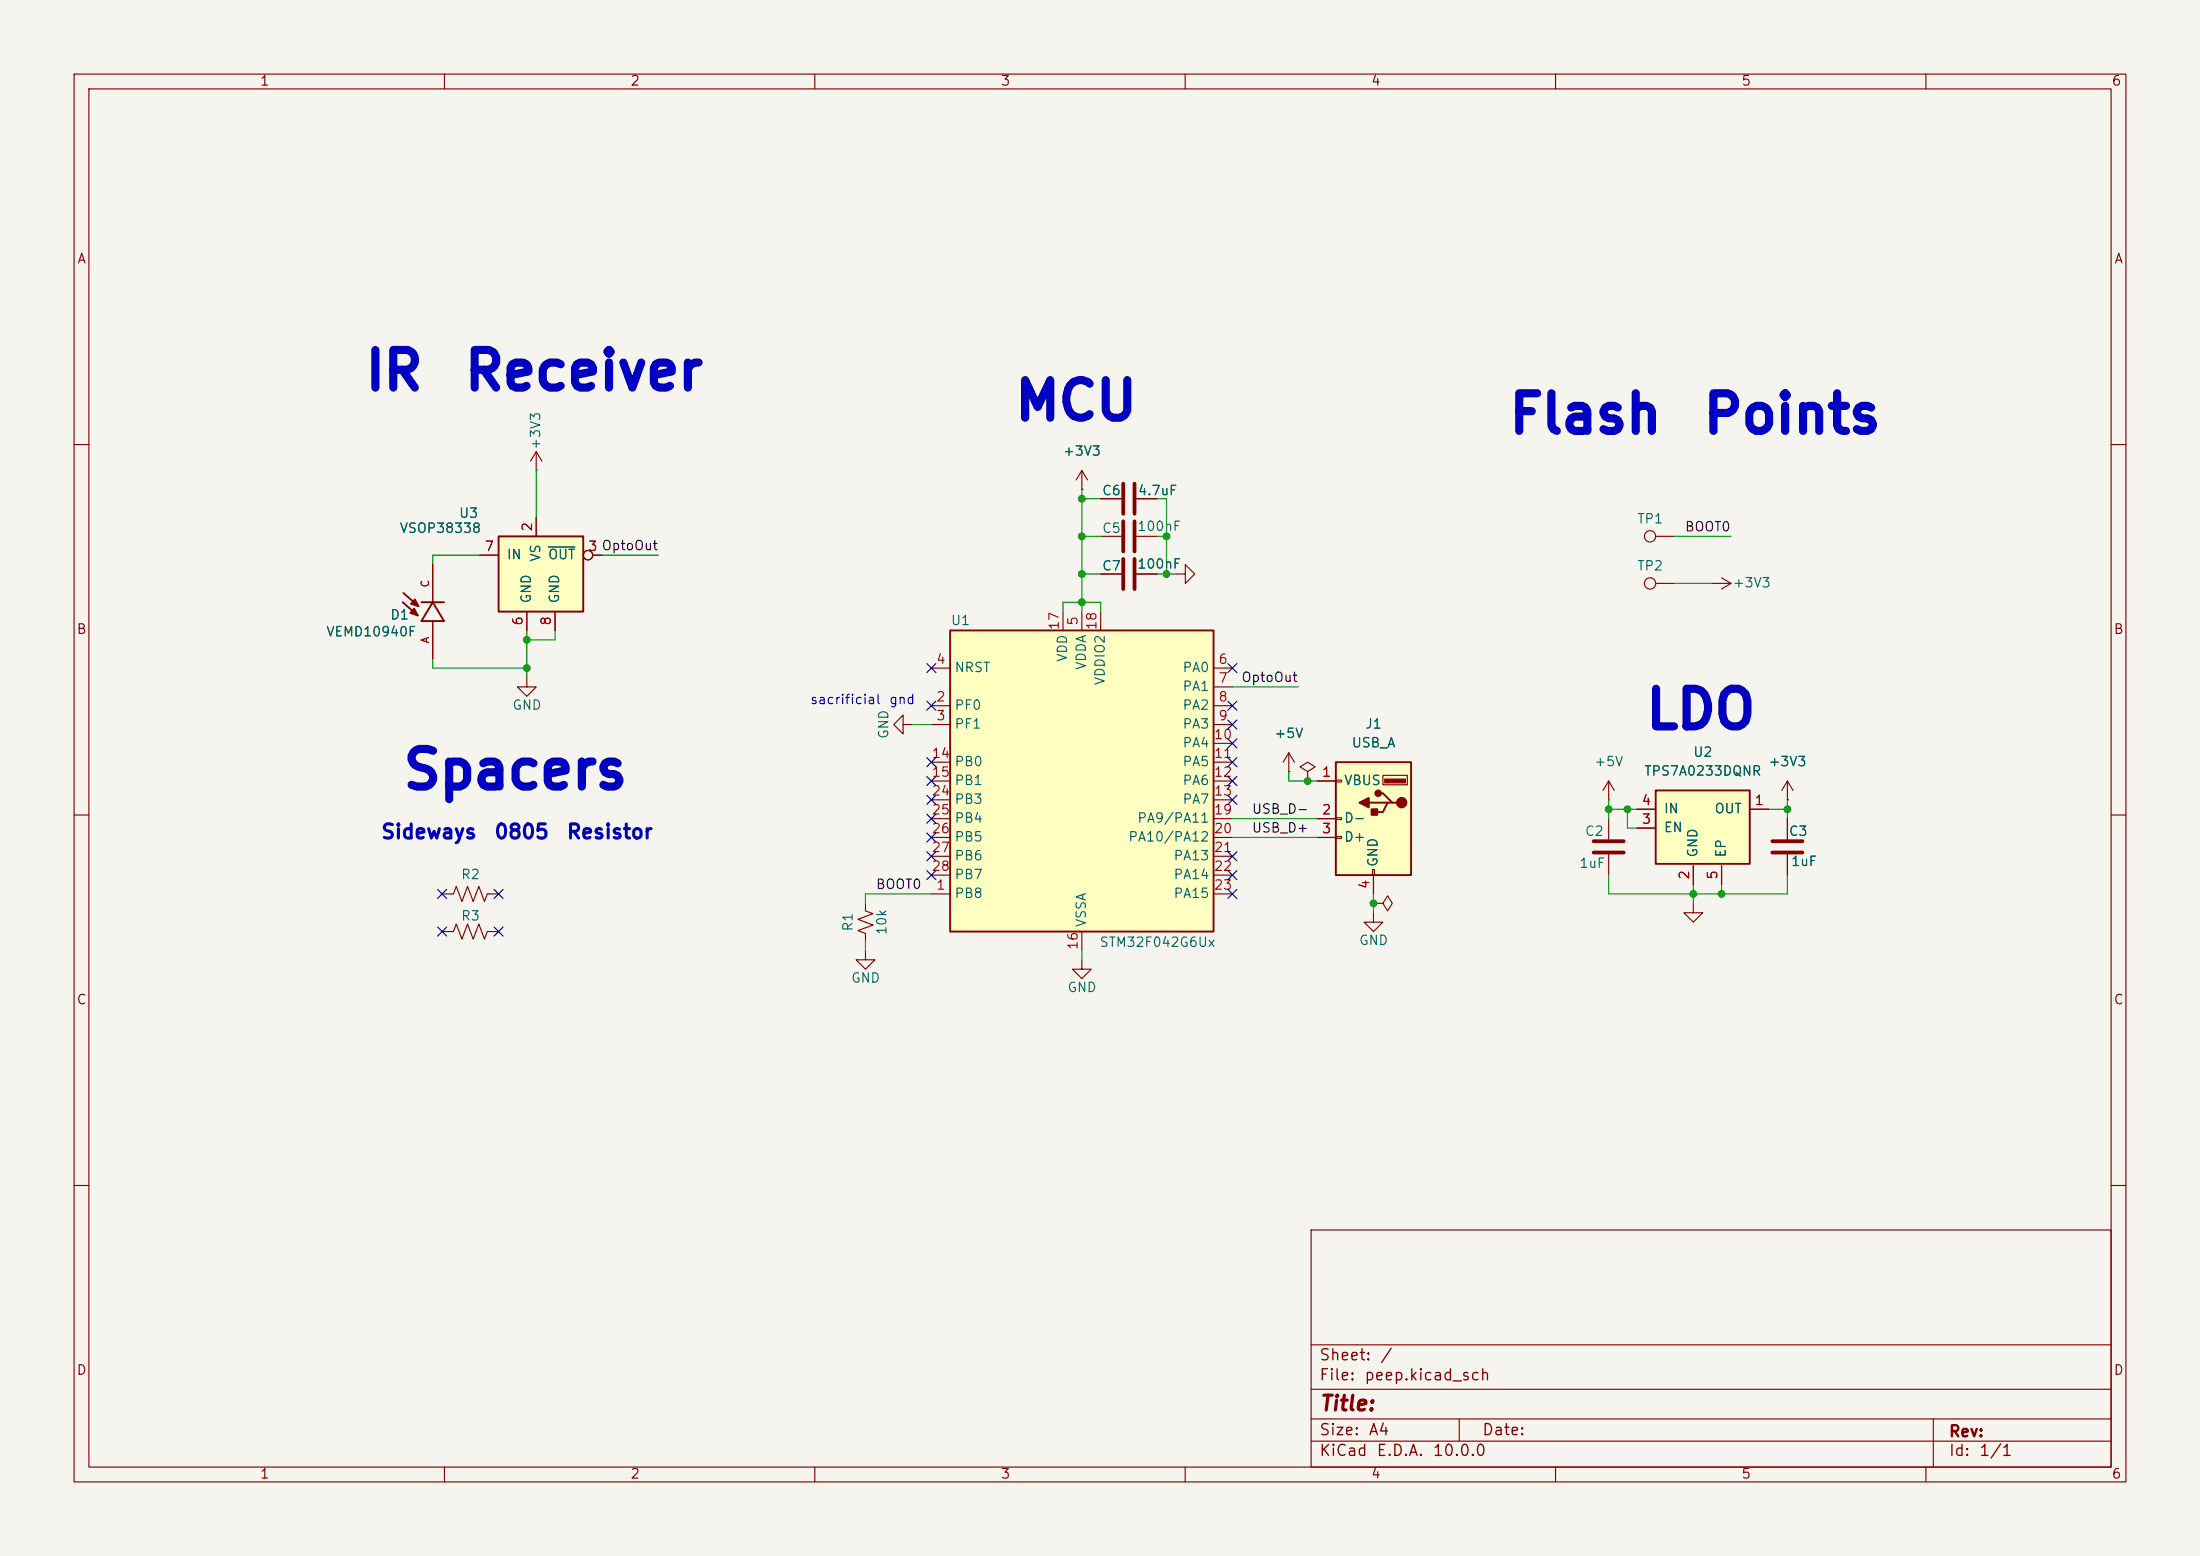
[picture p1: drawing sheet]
<svg xmlns="http://www.w3.org/2000/svg" width="297mm" height="210mm" viewBox="0 0 297 210" stroke-linecap="round" stroke-linejoin="round" font-family="sans-serif">
<path d="M0 0h297v210h-297z" fill="#f5f4ef" stroke="#f5f4ef" stroke-width=".14"/>
<g fill="none" stroke="#840000" stroke-width=".15">
<path d="M10 10h277v190h-277zM12 12h273v186h-273zM60 10v2M110 10v2M160 10v2M210 10v2M260 10v2M10 60h2M58.4 76.2v5.1M146 66h.1M146 63.5l-.7 1.3M146 63.5l.8 1.3"/>
<path d="M146 63.5v2.5M158.7 77.5h1.3v-1.3l1.3 1.3-1.3 1.2v-1.2M285 60h2M58.4 83.8v5.1M10 110h2M174 104.1h.1M174 101.6l-.8 1.3M174 101.6l.8 1.3M174 101.6v2.5M176.5 104.1l1-.6-1-.6-1 .6 1 .6v1.3M176.5 105.4h.1M217.2 108h.1"/>
<path d="M217.2 105.4l-.8 1.3M217.2 105.4l.7 1.3M217.2 105.4v2.6M285 110h2M185.4 123.2v1.3h1.3l-1.3 1.2-1.3-1.2h1.3M185.4 121.9h1.3l.6-1 .7 1-.7 1-.6-1M185.4 121.9h.1M10 160h2M177 166h108v32h-108zM285 160h2M60 198v2M110 198v2"/>
<path d="M160 198v2M177 194.5h108M177 191.5h108M177 187.5h108M177 181.5h108M197 191.5v3M210 198v2M260 198v2M261 191.5v6.5"/>
</g>
<path d="M54.4 81.3l2 1.8M54.5 80l2 1.8M55.4 82.7l1 .4M55.4 82.7l.5-.5 .5 .9M55.5 81.5l1 .3M55.5 81.5l.5-.6 .5 .9M55.8 82.3l.2 .3M55.9 81.1l.2 .2M56.2 82.6v.2l-.8-.1M56.3 81.4v.1h-.8M56.9 81.3h3M58.4 81.3l1.5 2.5h-3z" fill="none" stroke="#840000" stroke-width=".25"/>
<path d="M180.3 102.9h10.2v15.2h-10.2z" fill="#ffffc2"/>
<path d="M180.3 102.9h10.2v15.2h-10.2zM184.8 108.3h2.5M186.1 107.1h.6l1.3 1.2h.6M188 108.3h-.7l-.6 1.3h-1.3" fill="none" stroke="#840000" stroke-width=".25"/>
<g fill="#840000" stroke="#840000" stroke-width=".25">
<path d="M185.2 109.2h.7v.8h-.7z"/>
<path d="M183.5 108.3l1.3-.6v1.3z"/>
<circle cx="189.2" cy="108.3" r=".63"/>
<circle cx="186.1" cy="107.1" r=".38"/>
</g>
<path d="M186.9 105.2h2.8v.5h-2.8z" fill="#840000" stroke="#840000" stroke-width=".15"/>
<path d="M177.8 105.4h2.5M177.8 110.5h2.5M177.8 113h2.5M180.3 105.3h.8v.2h-.8zM180.3 110.4h.8v.2h-.8zM180.3 112.9h.8v.3h-.8zM185.3 117.3h.2v.8h-.2zM185.4 118.1v2.6M186.7 104.6h3.3v1.3h-3.3zM228.6 121.9v1.3h1.3l-1.3 1.3-1.3-1.3h1.3" fill="none" stroke="#840000" stroke-width=".15"/>
<path d="M223.5 106.7h12.7v9.9h-12.7z" fill="#ffffc2"/>
<path d="M223.5 106.7h12.7v9.9h-12.7z" fill="none" stroke="#840000" stroke-width=".25"/>
<path d="M221 109.2h2.5M221 111.8h2.5M228.6 116.8v2.6M232.4 116.8v2.6M236.2 109.2h2.6" fill="none" stroke="#840000" stroke-width=".15"/>
<path d="M128.3 85.1h35.5v40.6h-35.5z" fill="#ffffc2"/>
<path d="M128.3 85.1h35.5v40.6h-35.5z" fill="none" stroke="#840000" stroke-width=".25"/>
<g fill="none" stroke="#840000" stroke-width=".15">
<path d="M72.4 63.5h.1M72.4 61l-.8 1.2M72.4 61l.8 1.2M72.4 61v2.5M223.5 78.7h2.6M223.5 72.4h2.6M231.1 78.7h.1M231.1 78.7h2.6M232.4 78l1.3 .7M233.7 78.7l-1.3 .8M125.7 95.3h2.6M125.7 97.8h2.6"/>
<path d="M125.7 90.2h2.6M143.5 82.6v2.5M146 82.6v2.5M148.6 82.6v2.5M163.8 95.3h2.6M163.8 97.8h2.6M163.8 90.2h2.6M163.8 92.7h2.6M125.7 102.9h2.6M125.7 105.4h2.6M125.7 108h2.6M125.7 110.5h2.6"/>
<path d="M125.7 113h2.6M125.7 115.6h2.6M125.7 118.1h2.6M163.8 100.3h2.6M163.8 102.9h2.6M163.8 105.4h2.6M163.8 108h2.6M163.8 110.5h2.6M163.8 113h2.6M163.8 115.6h2.6M163.8 118.1h2.6M241.3 108h.1"/>
<path d="M241.3 105.4v2.6M241.3 110.5v2.8M241.3 115.3v2.8M241.3 105.4l-.8 1.3M241.3 105.4l.8 1.3M125.7 120.7h2.6M146 129.5v1.3h1.3l-1.3 1.3-1.2-1.3h1.2M146 125.7v2.6M163.8 120.7h2.6"/>
<circle cx="222.8" cy="78.7" r=".76"/>
<circle cx="222.8" cy="72.4" r=".76"/>
</g>
<path d="M239.3 115.1h4M239.3 113.5h4" fill="none" stroke="#840000" stroke-width=".51"/>
<path d="M67.3 72.4h11.4v10.2h-11.4z" fill="#ffffc2"/>
<path d="M67.3 72.4h11.4v10.2h-11.4z" fill="none" stroke="#840000" stroke-width=".25"/>
<g fill="none" stroke="#840000" stroke-width=".15">
<path d="M58.4 76.2v5.1M64.8 74.9h2.5M72.4 69.9v2.5M80 74.9h1.3M146 66h.1M148.6 77.5h2.8M148.6 72.4h2.8M148.6 67.3h2.8M153.4 77.5h2.8M153.4 72.4h2.8M153.4 67.3h2.8M58.4 83.8v5.1"/>
<path d="M71.1 91.4v1.3h1.3l-1.3 1.3-1.3-1.3h1.3M71.1 82.6v2.5M74.9 82.6v2.5M121.9 97.8v-1.3l-1.3 1.3 1.3 1.3v-1.3h1.3M174 104.1h.1M176.5 105.4h.1M177.8 105.4h2.5M177.8 110.5h2.5M177.8 113h2.5M185.4 118.1v2.6M217.2 110.5v2.8M217.2 115.3v2.8"/>
<path d="M221 109.2h2.5M221 111.8h2.5M228.6 116.8v2.6M232.4 116.8v2.6M236.2 109.2h2.6M241.3 108h.1M241.3 110.5v2.8M241.3 115.3v2.8M59.7 125.7h1.5l.4-1 .8 2 .7-2 .8 2 .7-2 .8 2 .4-1h1.5M59.7 120.7h1.5l.4-1.1 .8 2.1 .7-2.1 .8 2.1 .7-2.1 .8 2.1 .4-1h1.5M116.8 121.9v1l1.1 .4-2.1 .8 2.1 .7-2.1 .8 1 .4v1M116.8 128.3v1.2h1.3l-1.3 1.3-1.2-1.3h1.2"/>
<path d="M185.4 121.9h.1"/>
<circle cx="79.4" cy="74.9" r=".63"/>
</g>
<path d="M74 73.8h3.6" fill="none" stroke="#006464" stroke-width=".15"/>
<path d="M151.6 65.3v4M151.6 70.4v4M151.6 75.4v4.1M153.2 65.3v4M153.2 70.4v4M153.2 75.4v4.1M215.1 113.5h4.1M215.1 115.1h4.1" fill="none" stroke="#840000" stroke-width=".51"/>
<g fill="none" stroke="#009600" stroke-width=".15">
<path d="M64.8 74.9h-6.4v1.3M72.4 63.5v6.4M81.3 74.9h7.6M146 66v16.6M146 67.3h2.6M146 77.5h2.6M146 72.4h2.6M156.2 67.3h1.3v10.2M156.2 77.5h2.5M156.2 72.4h1.3M226.1 72.4h7.6M226.1 78.7h5"/>
<path d="M58.4 88.9v1.3h12.7M71.1 85.1v6.3M74.9 85.1v1.3h-3.8M123.2 97.8h2.5M143.5 82.6v-1.3h5.1v1.3M166.4 92.7h8.9M166.4 110.5h11.4M166.4 113h11.4M174 104.1v1.3h3.8M217.2 118.1v2.6h24.1v-2.6M217.2 109.2h3.8M217.2 108v2.5"/>
<path d="M219.7 109.2v2.6h1.3M228.6 119.4v2.5M232.4 119.4v1.3M238.8 109.2h2.5M241.3 108v2.5M116.8 127v1.3M125.7 120.7h-8.9v1.2M146 128.3v1.2M185.4 120.7v2.5"/>
</g>
<g fill="none" stroke="#000084" stroke-width=".15">
<path d="M125.1 89.6l1.2 1.2M125.1 94.6l1.2 1.3M126.3 89.6l-1.2 1.2M126.3 94.6l-1.2 1.3M165.8 97.2l1.2 1.2M165.8 94.6l1.2 1.3M165.8 99.7l1.2 1.2M165.8 89.6l1.2 1.2M167 97.2l-1.2 1.2M167 94.6l-1.2 1.3M167 99.7l-1.2 1.2M167 89.6l-1.2 1.2"/>
<path d="M125.1 117.5l1.2 1.2M125.1 104.8l1.2 1.2M125.1 112.4l1.2 1.2M125.1 115l1.2 1.2M125.1 107.3l1.2 1.3M125.1 109.9l1.2 1.2M125.1 102.3l1.2 1.2M126.3 117.5l-1.2 1.2M126.3 104.8l-1.2 1.2M126.3 112.4l-1.2 1.2M126.3 115l-1.2 1.2M126.3 107.3l-1.2 1.3"/>
<path d="M126.3 109.9l-1.2 1.2M126.3 102.3l-1.2 1.2M165.8 117.5l1.2 1.2M165.8 102.3l1.2 1.2M165.8 104.8l1.2 1.2M165.8 107.3l1.2 1.3M165.8 115l1.2 1.2M167 117.5l-1.2 1.2M167 102.3l-1.2 1.2M167 104.8l-1.2 1.2M167 107.3l-1.2 1.3M167 115l-1.2 1.2"/>
<path d="M59.1 125.1l1.2 1.2M59.1 120l1.2 1.3M60.3 125.1l-1.2 1.2M60.3 120l-1.2 1.3M66.7 125.1l1.2 1.2M66.7 120l1.2 1.3M67.9 125.1l-1.2 1.2M67.9 120l-1.2 1.3M165.8 120l1.2 1.3M167 120l-1.2 1.3"/>
</g>
<g fill="#009600" stroke="#009600" stroke-width=".14">
<circle cx="146" cy="67.3" r=".46"/>
<circle cx="157.5" cy="77.5" r=".46"/>
<circle cx="157.5" cy="72.4" r=".46"/>
<circle cx="146" cy="81.3" r=".46"/>
<circle cx="146" cy="77.5" r=".46"/>
<circle cx="146" cy="72.4" r=".46"/>
<circle cx="71.1" cy="86.4" r=".46"/>
<circle cx="71.1" cy="90.2" r=".46"/>
<circle cx="241.3" cy="109.2" r=".46"/>
<circle cx="232.4" cy="120.7" r=".46"/>
<circle cx="228.6" cy="120.7" r=".46"/>
<circle cx="185.4" cy="121.9" r=".46"/>
<circle cx="176.5" cy="105.4" r=".46"/>
<circle cx="217.2" cy="109.2" r=".46"/>
<circle cx="219.7" cy="109.2" r=".46"/>
</g>
<g font-size="5.1" fill="#0000c2">
<text x="49" y="53.9">IR</text>
<text x="62.4" y="53.9">Receiver</text>
<text x="136.7" y="57.9">MCU</text>
<text x="203.4" y="59.7">Flash</text>
<text x="229.6" y="59.7">Points</text>
<text x="221.9" y="99.6">LDO</text>
<text x="54.1" y="107.7">Spacers</text>
</g>
<text font-size="2" fill="#840000" x="178" y="190.9">Title:</text>
<g font-size="1.9" fill="#0000c2">
<text x="51.3" y="113.7">Sideways</text>
<text x="66.6" y="113.7">0805</text>
<text x="76.4" y="113.7">Resistor</text>
</g>
<g font-size="1.5" fill="#840000">
<text x="178" y="184">Sheet:</text>
<text x="186.2" y="184">/</text>
<text x="178" y="186.7">File:</text>
<text x="184.1" y="186.7">peep.kicad_sch</text>
<text x="178" y="196.9">KiCad</text>
<text x="178" y="194.1">Size:</text>
<text x="184.7" y="194.1">A4</text>
<text x="185.7" y="196.9">E.D.A.</text>
<text x="193.3" y="196.9">10.0.0</text>
<text x="200" y="194.1">Date:</text>
<text x="263" y="194.3">Rev:</text>
<text x="263" y="196.9">Id:</text>
<text x="267.1" y="196.9">1/1</text>
</g>
<g font-size="1.3" fill="#840000">
<text x="35" y="11.9">1</text>
<text x="85" y="11.9">2</text>
<text x="135" y="11.9">3</text>
<text x="185" y="11.9">4</text>
<text x="235" y="11.9">5</text>
<text x="285" y="11.9">6</text>
<text x="10.3" y="35.9">A</text>
<text x="285.3" y="35.9">A</text>
<text x="10.3" y="85.9">B</text>
<text x="285.3" y="85.9">B</text>
<text x="10.3" y="135.9">C</text>
<text x="285.3" y="135.9">C</text>
<text x="10.3" y="185.9">D</text>
<text x="285.3" y="185.9">D</text>
<text x="35" y="199.9">1</text>
<text x="85" y="199.9">2</text>
<text x="135" y="199.9">3</text>
<text x="185" y="199.9">4</text>
<text x="235" y="199.9">5</text>
<text x="285" y="199.9">6</text>
</g>
<g font-size="1.3" fill="#006464">
<text x="73.3" y="60.8" transform="rotate(-90 73.3 60.8)">+3V3</text>
<text x="143.4" y="61.8">+3V3</text>
<text x="61.9" y="70.2">U3</text>
<text x="148.7" y="67.2">C6</text>
<text x="153.4" y="72">100nF</text>
<text x="153.5" y="67.2">4.7uF</text>
<text x="220.9" y="71">TP1</text>
<text x="53.9" y="72.2">VSOP38338</text>
<text x="68.3" y="75.8">IN</text>
<text x="73.3" y="75.9" transform="rotate(-90 73.3 75.9)">VS</text>
<text x="73.9" y="75.8">OUT</text>
<text x="148.7" y="77.3">C7</text>
<text x="148.7" y="72.2">C5</text>
<text x="153.4" y="77.1">100nF</text>
<text x="220.9" y="77.3">TP2</text>
<text x="52.6" y="83.9">D1</text>
<text x="72" y="81.5" transform="rotate(-90 72 81.5)">GND</text>
<text x="75.8" y="81.5" transform="rotate(-90 75.8 81.5)">GND</text>
<text x="233.8" y="79.6">+3V3</text>
<text x="44" y="86.2">VEMD10940F</text>
<text x="128.3" y="84.7">U1</text>
<text x="144.4" y="89.4" transform="rotate(-90 144.4 89.4)">VDD</text>
<text x="128.8" y="91">NRST</text>
<text x="146.9" y="90.5" transform="rotate(-90 146.9 90.5)">VDDA</text>
<text x="149.5" y="92.6" transform="rotate(-90 149.5 92.6)">VDDIO2</text>
<text x="159.6" y="91">PA0</text>
<text x="159.6" y="93.6">PA1</text>
<text x="69.1" y="96.1">GND</text>
<text x="120.2" y="99.8" transform="rotate(-90 120.2 99.8)">GND</text>
<text x="128.8" y="96.1">PF0</text>
<text x="128.8" y="98.7">PF1</text>
<text x="159.6" y="96.1">PA2</text>
<text x="159.6" y="98.7">PA3</text>
<text x="159.6" y="101.2">PA4</text>
<text x="172" y="99.9">+5V</text>
<text x="182.4" y="101.2">USB_A</text>
<text x="184.2" y="98.7">J1</text>
<text x="128.8" y="103.7">PB0</text>
<text x="128.8" y="106.3">PB1</text>
<text x="159.6" y="103.7">PA5</text>
<text x="159.6" y="106.3">PA6</text>
<text x="181.4" y="106.3">VBUS</text>
<text x="215.1" y="103.7">+5V</text>
<text x="221.9" y="105">TPS7A0233DQNR</text>
<text x="228.5" y="102.5">U2</text>
<text x="238.7" y="103.7">+3V3</text>
<text x="128.8" y="108.8">PB3</text>
<text x="128.8" y="111.4">PB4</text>
<text x="128.8" y="113.9">PB5</text>
<text x="152.2" y="113.9">PA10/PA12</text>
<text x="153.4" y="111.4">PA9/PA11</text>
<text x="159.6" y="108.8">PA7</text>
<text x="181.4" y="111.4">D-</text>
<text x="181.4" y="113.9">D+</text>
<text x="213.9" y="113.1">C2</text>
<text x="224.5" y="112.6">EN</text>
<text x="224.5" y="110.1">IN</text>
<text x="231.4" y="110.1">OUT</text>
<text x="241.4" y="113.1">C3</text>
<text x="62.2" y="119">R2</text>
<text x="128.8" y="116.4">PB6</text>
<text x="128.8" y="119">PB7</text>
<text x="158.3" y="116.4">PA13</text>
<text x="158.3" y="119">PA14</text>
<text x="186.3" y="117.1" transform="rotate(-90 186.3 117.1)">GND</text>
<text x="213.1" y="117.4">1uF</text>
<text x="229.5" y="115.8" transform="rotate(-90 229.5 115.8)">GND</text>
<text x="233.3" y="115.8" transform="rotate(-90 233.3 115.8)">EP</text>
<text x="241.7" y="117.2">1uF</text>
<text x="62.2" y="124.6">R3</text>
<text x="115.4" y="125.8" transform="rotate(-90 115.4 125.8)">R1</text>
<text x="128.8" y="121.5">PB8</text>
<text x="146.9" y="125.2" transform="rotate(-90 146.9 125.2)">VSSA</text>
<text x="158.3" y="121.5">PA15</text>
<text x="120" y="126.3" transform="rotate(-90 120 126.3)">10k</text>
<text x="148.3" y="128.1">STM32F042G6Ux</text>
<text x="183.4" y="127.9">GND</text>
<text x="114.8" y="132.9">GND</text>
<text x="144" y="134.2">GND</text>
</g>
<g font-size="1.3" fill="#a90000">
<text x="72.1" y="71.8" transform="rotate(-90 72.1 71.8)">2</text>
<text x="65.3" y="74.7">7</text>
<text x="79.3" y="74.7">3 OptoOut</text>
<text x="79.3" y="74.7">3</text>
<text x="70.9" y="84.5" transform="rotate(-90 70.9 84.5)">6</text>
<text x="74.7" y="84.5" transform="rotate(-90 74.7 84.5)">8</text>
<text x="126.3" y="89.9">4</text>
<text x="143.3" y="85.1" transform="rotate(-90 143.3 85.1)">17</text>
<text x="145.8" y="84.5" transform="rotate(-90 145.8 84.5)">5</text>
<text x="148.3" y="85.1" transform="rotate(-90 148.3 85.1)">18</text>
<text x="164.4" y="89.9">6</text>
<text x="126.3" y="95">2</text>
<text x="164.4" y="92.5">7</text>
<text x="164.4" y="95">8</text>
<text x="126.3" y="97.5">3</text>
<text x="163.8" y="100.1">10</text>
<text x="164.4" y="97.5">9</text>
<text x="125.7" y="102.6">14</text>
<text x="125.7" y="105.2">15</text>
<text x="125.7" y="107.7">24</text>
<text x="163.8" y="102.6">11</text>
<text x="163.8" y="105.2">12</text>
<text x="163.8" y="107.7">13</text>
<text x="178.4" y="105.2">1</text>
<text x="125.7" y="110.2">25</text>
<text x="125.7" y="112.8">26</text>
<text x="163.8" y="110.2">19</text>
<text x="163.8" y="112.8">20</text>
<text x="178.4" y="110.2">2</text>
<text x="178.4" y="112.8">3</text>
<text x="221.5" y="111.5">3</text>
<text x="221.5" y="109">4</text>
<text x="236.8" y="109">1</text>
<text x="125.7" y="115.3">27</text>
<text x="125.7" y="117.9">28</text>
<text x="163.8" y="115.3">21</text>
<text x="163.8" y="117.9">22</text>
<text x="228.3" y="118.8" transform="rotate(-90 228.3 118.8)">2</text>
<text x="232.2" y="118.8" transform="rotate(-90 232.2 118.8)">5</text>
<text x="126.3" y="120.4">1</text>
<text x="163.8" y="120.4">23</text>
<text x="185.2" y="120.1" transform="rotate(-90 185.2 120.1)">4</text>
<text x="145.8" y="128.3" transform="rotate(-90 145.8 128.3)">16</text>
</g>
<g font-size="1.3" fill="#0f0f0f">
<text x="227.4" y="72">BOOT0</text>
<text x="167.5" y="92.4">OptoOut</text>
<text x="168.9" y="112.7">USB_D+</text>
<text x="168.9" y="110.1">USB_D-</text>
<text x="118.1" y="120.3">BOOT0</text>
</g>
<g font-size="1.3" fill="#0000c2">
<text x="109.3" y="95.4">sacrificial</text>
<text x="119.9" y="95.4">gnd</text>
</g>
<g font-size="1" fill="#a90000">
<text x="58.2" y="79.4" transform="rotate(-90 58.2 79.4)">C</text>
<text x="58.2" y="86.9" transform="rotate(-90 58.2 86.9)">A</text>
</g>
</svg>
